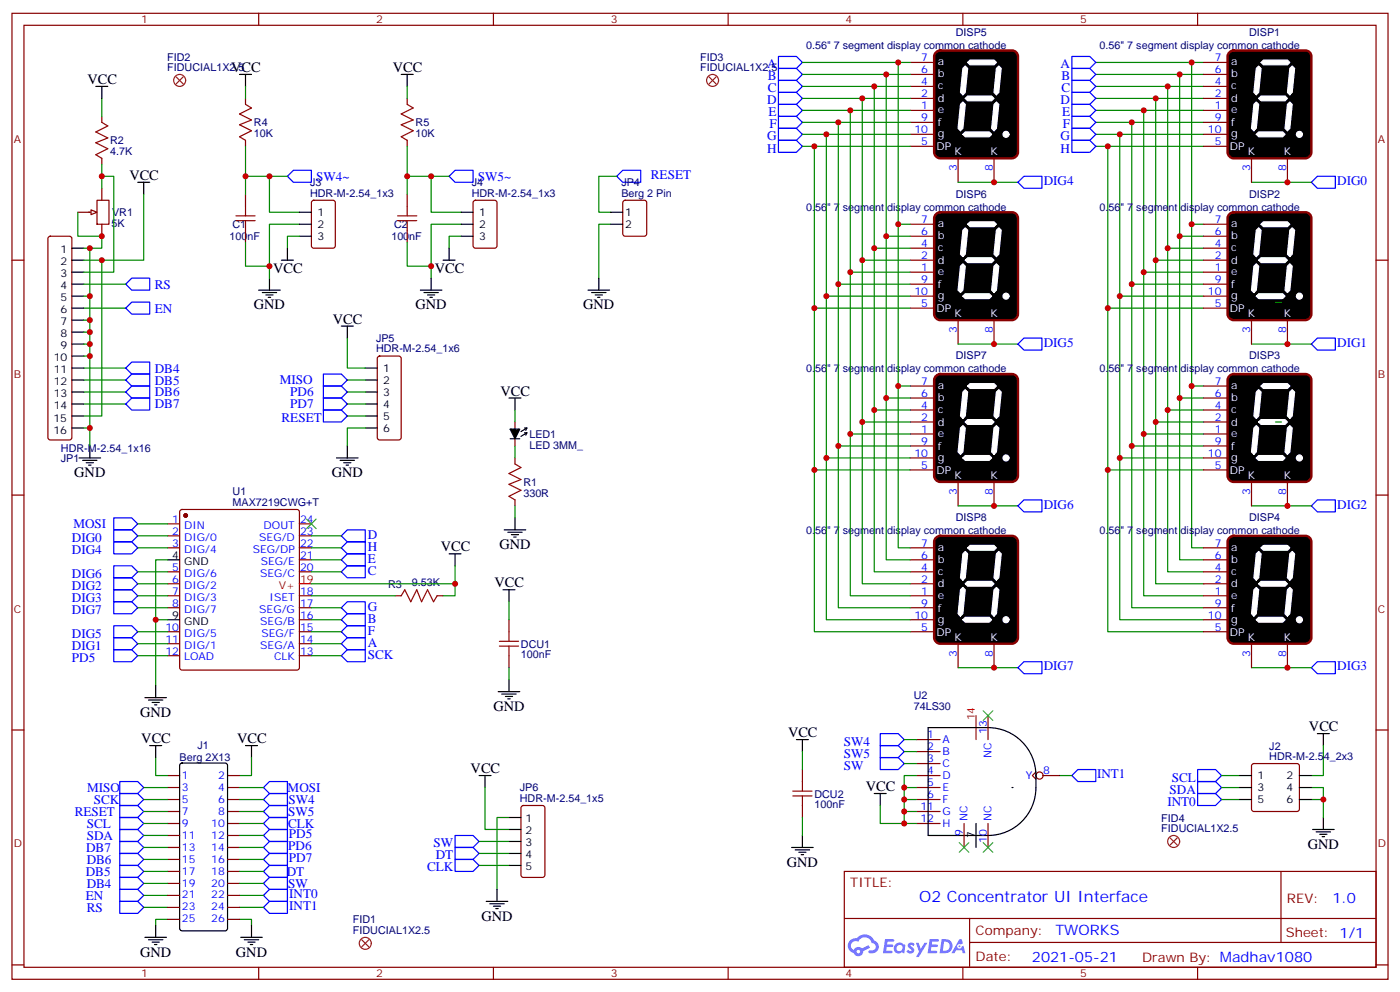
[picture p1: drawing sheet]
<svg xmlns="http://www.w3.org/2000/svg" width="412mm" height="292mm" viewBox="0 0 412 292" stroke-linecap="round" stroke-linejoin="round" font-family="sans-serif">
<g fill="none" stroke="#870000" stroke-width=".35">
<path d="M3.5 3.9h405.4v284.4h-405.4zM7.1 7.4h398.2v277.3h-398.2zM76.2 3.9v3.5M145.3 3.9v3.5M214.5 3.9v3.5M283.6 3.9v3.5M352.8 3.9v3.5M3.5 76.6h3.6M405.3 76.6h3.6M3.5 145.7h3.6M405.3 145.7h3.6M3.5 214.9h3.6"/>
<path d="M405.3 214.9h3.6M248.7 256.5h156.6v28.2h-156.6zM377.3 256.5v20.9M248.7 270.4h156.5M285.6 277.4h119.6M285.6 270.4v14.1M3.5 284h3.6M76.2 284.7v3.6M145.3 284.7v3.6M214.5 284.7v3.6M283.6 284.7v3.6M352.8 284.7v3.6"/>
<path d="M405.3 284h3.6"/>
</g>
<g fill="#5487ff">
<path d="M267.7 277.7a1.22 1.22 0 0 1 1.7 .2l-.4 .6a.47 .47 0 0 0-.3-.4 .47 .47 0 0 0-.5 .2l.1 .2a1.14 1.14 0 0 1 .8 1.8 1.14 1.14 0 0 1-1.9 0l-.2-.2 .5-.6 .7 .5a.29 .29 0 0 0 .3-.3 .29 .29 0 0 0-.2-.3 1.04 1.04 0 0 1-.6-1.7z"/>
<path d="M260.7 276.4h2.4l.3 .2-.2 .5-1.8 .1-.1 .8h1.5l.3 .4-.3 .4h-1.6l-.2 1.1h1.7l.2 .3-.2 .3-2.6 .1z"/>
<path d="M273.8 276.4h2.4l.3 .2-.1 .5-1.8 .1-.2 .8h1.6l.3 .4-.4 .4h-1.6l-.1 1.1h1.7l.2 .3-.2 .3-2.6 .1z"/>
<path d="M282.6 276.4h.7l.3 1.3-.6 .3a.69 .69 0 0 0-1 .3 .69 .69 0 0 0 .4 .9 .69 .69 0 0 0 .9-.6l.5-.2 .6 2.2h-.8l-.2-.9h-1.8l-.5 .9h-.8z"/>
<path d="M269.8 277.5h.8l.6 1.8 1.1-1.8h.9l-2.6 4.2h-.8l.9-1.5z"/>
<path d="M277.4 276.4l-.6 4.2h1.3a2.11 2.11 0 0 0 2.5-2.1 2.11 2.11 0 0 0-2.5-2.1zM278.1 277.2a1.39 1.39 0 0 1 1.7 1.4 1.39 1.39 0 0 1-1.8 1.3h-.3z"/>
<path d="M263.7 278.1a1.54 1.54 0 0 0-.1 2.1 1.54 1.54 0 0 0 2.2 .1l.6 .3 .3-2.3-.2-.3h-.4a1.49 1.49 0 0 0-2.4 .1zM264 279.1a.94 .94 0 0 1 1.8 0 .94 .94 0 0 1-1.8 0z"/>
<path d="M250.4 276.8a2.18 2.18 0 0 0 1.1 3.7 1.44 1.44 0 0 0 1.6 .9 1.44 1.44 0 0 0 1.2-1.4l2-1-.5-.8-1.9 1a1.47 1.47 0 0 0-2.4 .4 1.39 1.39 0 0 1-.7-1.9 1.39 1.39 0 0 1 2-.5 2.12 2.12 0 0 1 2.2-1.3 2.12 2.12 0 0 1 1.9 1.7 1.14 1.14 0 0 1 1.1 1.4 1.14 1.14 0 0 1-1.7 .7 .43 .43 0 0 0-.5 .4 .43 .43 0 0 0 .4 .5 1.98 1.98 0 0 0 2.5-1.2 1.98 1.98 0 0 0-1.2-2.6 3.1 3.1 0 0 0-5.3-.6l-.9 .1zM252.3 280.1a.55 .55 0 0 1 1.1 0 .55 .55 0 0 1-1.1 0z"/>
<circle cx="282.6" cy="278.5" r=".26"/>
</g>
<circle cx="54.7" cy="151.7" r=".53" fill="#870000" stroke="#870000" stroke-width=".35"/>
<g fill="none" stroke="#870000" stroke-width=".35">
<path d="M268.1 18.4h7.1M354.5 18.4h7.1M72.3 29v1.7M119.9 29v1.7M268.1 21.9h7.1M268.1 25.4h7.1M268.1 29h7.1M268.1 32.5h7.1M268.1 36h7.1M268.1 39.5h7.1M354.5 21.9h7.1M354.5 25.4h7.1"/>
<path d="M354.5 29h7.1M354.5 32.5h7.1M354.5 36h7.1M354.5 39.5h7.1M28.6 58.9h3.5v7.1h-3.5zM30 55.4v3.5M72.3 41.3v1.8M72.3 57.2v3.5M119.9 41.3v1.8M119.9 57.2v3.5M268.1 43.1h7.1M282.2 46.6v7.1"/>
<path d="M292.8 46.6v7.1M354.5 43.1h7.1M368.7 46.6v7.1M379.2 46.6v7.1M22.9 62.5h5M30 66v3.5M72.3 67.8v3.5M119.9 67.8v3.5M268.1 66h7.1M268.1 69.5h7.1M268.1 73.1h7.1M268.1 76.6h7.1"/>
<path d="M354.5 66h7.1M354.5 69.5h7.1M354.5 73.1h7.1M354.5 76.6h7.1M268.1 80.1h7.1M268.1 83.6h7.1M268.1 87.2h7.1M268.1 90.7h7.1M282.2 94.2v7.1M292.8 94.2v7.1M354.5 80.1h7.1M354.5 83.6h7.1"/>
<path d="M354.5 87.2h7.1M354.5 90.7h7.1M368.7 94.2v7.1M379.2 94.2v7.1M111.4 105l.4-.2h5.7l.6 .4 .1 23.6-.5 .6-5.9 .1-.6-.5-.1-23.5zM268.1 113.6h7.1M268.1 117.2h7.1M354.5 113.6h7.1M354.5 117.2h7.1M151.7 124.2v2.1M151.7 129.2v2.1M151.7 134.8v1.8"/>
<path d="M268.1 120.7h7.1M268.1 124.2h7.1M268.1 127.7h7.1M268.1 131.3h7.1M268.1 134.8h7.1M268.1 138.3h7.1M354.5 120.7h7.1M354.5 124.2h7.1M354.5 127.7h7.1M354.5 131.3h7.1M354.5 134.8h7.1M354.5 138.3h7.1"/>
<path d="M49.4 154.2h3.5M49.4 157.7h3.5M53.2 150.2l.4-.2h33.9l.5 .2 .2 .5v45.8l-.2 .5-.5 .2h-33.9l-.5-.2-.2-.5v-45.8zM88.2 154.2h3.5M88.2 157.7h3.5M151.7 147.1v1.8M282.2 141.9v7M292.8 141.9v7M368.7 141.9v7M379.2 141.9v7M49.4 161.3h3.5M49.4 168.3h3.5"/>
<path d="M49.4 171.8h3.5M49.4 175.4h3.5M49.4 178.9h3.5M88.2 161.3h3.5M88.2 168.3h3.5M88.2 175.4h3.5M88.2 178.9h3.5M88.2 164.8h3.5M116.4 175.4h1.8M128.8 175.4h1.7M268.1 161.3h7.1M268.1 168.3h7.1"/>
<path d="M268.1 171.8h7.1M268.1 175.4h7.1M268.1 178.9h7.1M268.1 164.8h7.1M354.5 161.3h7.1M354.5 168.3h7.1M354.5 171.8h7.1M354.5 175.4h7.1M354.5 178.9h7.1M354.5 164.8h7.1M49.4 185.9h3.5M49.4 189.5h3.5"/>
<path d="M49.4 193h3.5M88.2 185.9h3.5M88.2 189.5h3.5M88.2 193h3.5M88.2 182.4h3.5M149.9 182.4v3.5M149.9 193v3.5M268.1 185.9h7.1M268.1 182.4h7.1M282.2 189.5v7M292.8 189.5v7M354.5 185.9h7.1"/>
<path d="M354.5 182.4h7.1M368.7 189.5v7M379.2 189.5v7M269.9 217.7h7M291 210.6v7.1M153.7 237.3l.5-.2h5.6l.7 .4v20.1l-.4 .6-5.9 .1-.7-.5v-20zM236.4 226.5v3.5M236.4 237.1v3.5M269.9 228.3h7M269.9 221.2h7M269.9 224.8h7M269.9 231.8h7"/>
<path d="M269.9 235.3h7M269.9 238.9h7M305.2 227.2l-1.1 1.1 1.1 1M307.3 228.3h4.9M269.9 242.4h7M284 242.4v7M291 242.4v7"/>
<circle cx="306.2" cy="228.3" r="1.06"/>
</g>
<g fill="none" stroke="#000" stroke-width=".35">
<path d="M70.6 21.9h3.5M72.3 21.9v3.5M118.2 21.9h3.5M119.9 21.9v3.5M76.2 85.4h6.3M77.3 86.1h4.2M78.3 86.8h2.1M79 87.5h.7M79.4 81.9v3.5M100.5 96h3.6M102.3 96v3.5M123.8 85.4h6.4"/>
<path d="M124.9 86.1h4.2M125.9 86.8h2.2M126.6 87.5h.8M127 81.9v3.5M173.2 85.4h6.4M174.3 86.1h4.2M175.3 86.8h2.1M176 87.5h.7M176.4 81.9v3.5M107.6 108.3h3.5M107.6 111.9h3.5M107.6 115.4h3.5"/>
<path d="M107.6 118.9h3.5M149.9 117.2h3.6M151.7 117.2v3.5M99.1 134.8h6.4M100.2 135.5h4.2M101.2 136.2h2.2M102 136.9h.7M102.3 131.3v3.5M107.6 122.4h3.5M107.6 126h3.5M150.3 126.3h2.8l-1.4 2.9zM150.3 129.2h2.8"/>
<path d="M150.6 126.3l1.1 2.5 1.1-2.5M150.6 126.7h2.2l-1.1 1.7-.7-1.7 .7 1.4-.4-1.8 .7 1.8-.3-1.8 .7 1.4-.4-1M152.4 126.7v.3M154.5 126h.7l-.3 .7M154.5 127.4h.7l-.3 .7M155.2 126l-1.7 1M155.2 127.4l-1.7 1M148.5 156h6.4M149.6 156.7h4.2M150.6 157.4h2.2M151.3 158.1h.7M151.7 152.4v3.6"/>
<path d="M49.4 164.8h3.5M132.3 163h3.5M134.1 163v3.5M148.2 173.6h3.5M149.9 173.6v3.5M49.4 182.4h3.5M42.7 205.4h6.3M43.7 206.1h4.3M44.8 206.8h2.1M45.5 207.5h.7M45.9 201.8v3.6M146.8 203.6h6.3"/>
<path d="M147.8 204.3h4.2M148.9 205h2.1M149.6 205.7h.7M149.9 200.1v3.5M234.6 217.7h3.5M236.4 217.7v3.5M273.4 214.2h17.6a14.1 14.1 0 0 1 14.2 14.1 17 17 0 0 1-2 10.6 14.1 14.1 0 0 1-12.2 7h-17.6zM388.1 215.9h3.5M389.8 215.9v3.6M141.1 228.3h3.5M142.9 228.3v3.5M257.5 233.6h3.6"/>
<path d="M259.3 233.6v3.5M149.9 244.2h3.6M149.9 240.6h3.6M149.9 247.7h3.6M149.9 251.2h3.6M149.9 254.7h3.6M233.2 249.4h6.3M234.2 250.2h4.3M235.3 250.9h2.1M236 251.6h.7M236.4 245.9v3.5M287.5 242.4v7"/>
<path d="M386.6 244.2h6.4M387.7 244.9h4.2M388.8 245.6h2.1M389.5 246.3h.7M389.8 240.6v3.6M143.2 265.3h6.4M144.3 266h4.2M145.3 266.7h2.2M146 267.4h.8M146.4 261.8v3.5"/>
</g>
<path d="M88.2 171.8h3.5M287.5 210.6v7.1" fill="none" stroke="#f00" stroke-width=".35"/>
<g fill="none" stroke="#00f" stroke-width=".35">
<path d="M229.3 16.6h5.3l1.8 1.8-1.8 1.7h-5.3zM315.7 16.6h5.3l1.8 1.8-1.8 1.7h-5.3zM229.3 37.8h5.3l1.8 1.7-1.8 1.8h-5.3zM229.3 34.3h5.3l1.8 1.7-1.8 1.8h-5.3zM229.3 30.7h5.3l1.8 1.8-1.8 1.8h-5.3zM229.3 27.2h5.3l1.8 1.8-1.8 1.7h-5.3zM229.3 23.7h5.3l1.8 1.7-1.8 1.8h-5.3zM229.3 20.1h5.3l1.8 1.8-1.8 1.8h-5.3zM315.7 20.1h5.3l1.8 1.8-1.8 1.8h-5.3zM315.7 23.7h5.3l1.8 1.7-1.8 1.8h-5.3zM315.7 27.2h5.3l1.8 1.8-1.8 1.7h-5.3zM315.7 30.7h5.3l1.8 1.8-1.8 1.8h-5.3z"/>
<path d="M315.7 34.3h5.3l1.8 1.7-1.8 1.8h-5.3zM315.7 37.8h5.3l1.8 1.7-1.8 1.8h-5.3zM86.4 50.1h5.3v3.6h-5.3l-1.7-1.8zM134.1 50.1h5.2v3.6h-5.2l-1.8-1.8zM183.4 50.1h5.3v3.6h-5.3l-1.7-1.8zM229.3 41.3h5.3l1.8 1.8-1.8 1.7h-5.3zM299.9 53.7l1.7-1.8h5.3v3.5h-5.3zM315.7 41.3h5.3l1.8 1.8-1.8 1.7h-5.3zM386.3 53.7l1.8-1.8h5.2v3.5h-5.2zM95.2 110.1h5.3l1.8 1.8-1.8 1.7h-5.3zM95.2 113.6h5.3l1.8 1.8-1.8 1.8h-5.3zM95.2 117.2h5.3l1.8 1.7-1.8 1.8h-5.3z"/>
<path d="M299.9 101.3l1.7-1.8h5.3v3.5h-5.3zM386.3 101.3l1.8-1.8h5.2v3.5h-5.2zM95.2 120.7h5.3l1.8 1.7-1.8 1.8h-5.3zM33.5 152.4h5.3l1.8 1.8-1.8 1.8h-5.3zM33.5 156h5.3l1.8 1.7-1.8 1.8h-5.3zM33.5 159.5h5.3l1.8 1.8-1.8 1.7h-5.3zM100.5 157.7l1.8-1.7h5.3v3.5h-5.3zM299.9 148.9l1.7-1.8h5.3v3.6h-5.3zM386.3 148.9l1.8-1.8h5.2v3.6h-5.2zM33.5 166.5h5.3l1.8 1.8-1.8 1.8h-5.3zM33.5 170.1h5.3l1.8 1.7-1.8 1.8h-5.3zM33.5 173.6h5.3l1.8 1.8-1.8 1.7h-5.3z"/>
<path d="M33.5 177.1h5.3l1.8 1.8-1.8 1.8h-5.3zM100.5 168.3l1.8-1.8h5.3v3.6h-5.3zM100.5 164.8l1.8-1.8h5.3v3.5h-5.3zM100.5 161.3l1.8-1.8h5.3v3.5h-5.3zM102.3 177.1h5.3v3.6h-5.3l-1.8-1.8zM33.5 191.2h5.3l1.8 1.8-1.8 1.8h-5.3zM33.5 184.2h5.3l1.8 1.7-1.8 1.8h-5.3zM33.5 187.7h5.3l1.8 1.8-1.8 1.7h-5.3zM100.5 189.5l1.8-1.8h5.3v3.5h-5.3zM100.5 185.9l1.8-1.7h5.3v3.5h-5.3zM100.5 182.4l1.8-1.7h5.3v3.5h-5.3zM100.5 193l1.8-1.8h5.3v3.6h-5.3z"/>
<path d="M299.9 196.5l1.7-1.7h5.3v3.5h-5.3zM386.3 196.5l1.8-1.7h5.2v3.5h-5.2zM259.3 215.9h5.3l1.7 1.8-1.7 1.8h-5.3zM259.3 219.5h5.3l1.7 1.7-1.7 1.8h-5.3zM259.3 223h5.3l1.7 1.8-1.7 1.7h-5.3zM315.7 228.3l1.8-1.8h5.3v3.5h-5.3zM352.8 226.5h5.3l1.7 1.8-1.7 1.7h-5.3zM352.8 230h5.3l1.7 1.8-1.7 1.8h-5.3zM352.8 233.6h5.3l1.7 1.7-1.7 1.8h-5.3zM134.1 245.9h5.2l1.8 1.8-1.8 1.7h-5.2zM134.1 249.4h5.2l1.8 1.8-1.8 1.8h-5.2zM134.1 253h5.2l1.8 1.7-1.8 1.8h-5.2z"/>
</g>
<g fill="none" stroke="#008700" stroke-width=".35">
<path d="M236.4 18.4h28.2M268.1 18.4h-3.5v142.9h3.5M322.8 18.4h28.2M354.5 18.4h-3.5v142.9h3.5M72.3 25.4v3.6M119.9 25.4v3.6M236.4 21.9h24.7M236.4 25.4h21.1M236.4 29h17.6M236.4 32.5h14.1M236.4 36h10.5M236.4 39.5h7"/>
<path d="M268.1 21.9h-7v142.9h7M268.1 25.4h-10.6v142.9h10.6M268.1 29h-14.1v142.8h14.1M268.1 32.5h-17.6v142.9h17.6M268.1 36h-21.2v142.9h21.2M268.1 39.5h-24.7v142.9h24.7M322.8 21.9h24.7M322.8 25.4h21.2M322.8 29h17.6M322.8 32.5h14.1M322.8 36h10.6M322.8 39.5h7"/>
<path d="M354.5 39.5h-24.7v142.9h24.7M354.5 36h-21.1v142.9h21.1M354.5 32.5h-17.6v142.9h17.6M354.5 29h-14.1v142.8h14.1M354.5 25.4h-10.5v142.9h10.5M354.5 21.9h-7v142.9h7M72.3 43.1v14.1M72.3 51.9h12.4M79.4 51.9v10.6h8.8M119.9 43.1v14.1M119.9 51.9h7.1M132.3 51.9h-5.3v10.6h8.8"/>
<path d="M181.7 51.9h-5.3v10.6h3.5M236.4 43.1h3.5M268.1 43.1h-28.2v142.8h28.2M282.2 53.7h17.7M322.8 43.1h3.5M354.5 43.1h-28.2v142.8h28.2M368.7 53.7h17.6M79.4 78.4v3.5M88.2 66h-8.8v12.4h-7.1v-7.1M119.9 71.3v7.1h7.1M135.8 66h-8.8v15.9M179.9 66h-3.5v15.9"/>
<path d="M254 76.6h14.1M257.5 73.1h10.6M261.1 69.5h7M264.6 66h3.5M340.4 76.6h14.1M344 73.1h10.5M347.5 69.5h7M351 66h3.5M102.3 99.5v8.8h5.3M239.9 90.7h28.2M243.4 87.2h24.7M246.9 83.6h21.2"/>
<path d="M250.5 80.1h17.6M289.3 88.9h1.7M326.3 90.7h28.2M329.8 87.2h24.7M333.4 83.6h21.1M336.9 80.1h17.6M375.7 88.9h1.8M102.3 111.9h5.3M102.3 115.4h5.3M102.3 118.9h5.3M261.1 117.2h7M264.6 113.6h3.5"/>
<path d="M282.2 101.3h17.7M347.5 117.2h7M351 113.6h3.5M368.7 101.3h17.6M102.3 122.4h5.3M107.6 126h-5.3v5.3M151.7 120.7v3.5M151.7 131.3v3.5M239.9 138.3h28.2M243.4 134.8h24.7M246.9 131.3h21.2M250.5 127.7h17.6"/>
<path d="M254 124.2h14.1M257.5 120.7h10.6M289.3 124.2h1.7M326.3 138.3h28.2M329.8 134.8h24.7M333.4 131.3h21.1M336.9 127.7h17.6M340.4 124.2h14.1M344 120.7h10.5M375.7 124.2h1.8M40.6 157.7h8.8M40.6 154.2h8.8"/>
<path d="M91.7 157.7h8.8M151.7 148.9v3.5M282.2 148.9h17.7M368.7 148.9h17.6M40.6 161.3h8.8M40.6 168.3h8.8M40.6 178.9h8.8M40.6 171.8h8.8M40.6 175.4h8.8M49.4 164.8h-3.5v37M91.7 171.8h42.4v3.6h-3.6M91.7 161.3h8.8"/>
<path d="M91.7 164.8h8.8M91.7 168.3h8.8M91.7 178.9h8.8M91.7 175.4h24.7M134.1 166.5v5.3M149.9 177.1v5.3M40.6 185.9h8.8M40.6 189.5h8.8M40.6 193h8.8M45.9 182.4h3.5M91.7 182.4h8.8M91.7 185.9h8.8"/>
<path d="M91.7 189.5h8.8M91.7 193h8.8M149.9 196.5v3.6M282.2 196.5h17.7M368.7 196.5h17.6M266.3 217.7h3.6M389.8 219.5v8.8h-3.5M142.9 231.8v12.4h7M236.4 221.2v5.3M259.3 237.1v5.3h7M266.3 235.3h3.6M266.3 231.8h3.6"/>
<path d="M266.3 221.2h3.6M266.3 224.8h3.6M266.3 238.9h3.6M269.9 228.3h-3.6v14.1h3.6M312.2 228.3h3.5M359.8 235.3h5.3M359.8 228.3h5.3M359.8 231.8h5.3M386.3 231.8h3.5v8.8M386.3 235.3h3.5M141.1 247.7h8.8M141.1 251.2h8.8"/>
<path d="M141.1 254.7h8.8M149.9 240.6h-3.5v21.2M236.4 240.6v5.3"/>
</g>
<g fill="none" stroke="#a10000" stroke-width=".35">
<path d="M72.3 30.7l1.8 1.1-3.5 1.7 3.5 1.8-3.5 1.4 3.5 1.8-3.5 1.8 1.7 1M119.9 30.7l1.8 1.1-3.5 1.7 3.5 1.8-3.5 1.4 3.5 1.8-3.5 1.8 1.7 1M69.5 64.9h5.6M69.5 63.5h5.6M72.3 60.7v2.8M72.3 64.9v2.9M117.1 64.9h5.7M117.1 63.5h5.7M119.9 60.7v2.8M119.9 64.9v2.9M151.7 136.6l1.8 1-3.6 1.8 3.6 1.7-3.6 1.5 3.6 1.7-3.6 1.8 1.8 1M118.2 175.4l1-1.8 1.8 3.5 1.8-3.5 1.4 3.5 1.7-3.5 1.8 3.5 1.1-1.7"/>
<path d="M147.1 190.2h5.7M147.1 188.8h5.7M149.9 185.9v2.9M149.9 190.2v2.8M233.5 234.3h5.7M233.5 232.9h5.7M236.4 230v2.9M236.4 234.3v2.8"/>
</g>
<path d="M275.8 15.4l1.1-.5h21.2a1.76 1.76 0 0 1 1.8 1.7v28.2a1.89 1.89 0 0 1-1.8 1.8h-21.2a1.89 1.89 0 0 1-1.7-1.8v-28.2zM362.2 15.4l1.2-.5h21.1a1.76 1.76 0 0 1 1.8 1.7v28.2a1.89 1.89 0 0 1-1.8 1.8h-21.1a1.89 1.89 0 0 1-1.8-1.8v-28.2zM275.8 63l1.1-.5h21.2a1.76 1.76 0 0 1 1.8 1.7v28.3a1.89 1.89 0 0 1-1.8 1.7h-21.2a1.89 1.89 0 0 1-1.7-1.7v-28.3zM362.2 63l1.2-.5h21.1a1.76 1.76 0 0 1 1.8 1.7v28.3a1.89 1.89 0 0 1-1.8 1.7h-21.1a1.89 1.89 0 0 1-1.8-1.7v-28.3zM275.8 110.6l1.1-.5h21.2a1.76 1.76 0 0 1 1.8 1.8v28.2a1.89 1.89 0 0 1-1.8 1.8h-21.2a1.89 1.89 0 0 1-1.7-1.8v-28.2zM362.2 110.6l1.2-.5h21.1a1.76 1.76 0 0 1 1.8 1.8v28.2a1.89 1.89 0 0 1-1.8 1.8h-21.1a1.89 1.89 0 0 1-1.8-1.8v-28.2zM275.8 158.2l1.1-.5h21.2a1.76 1.76 0 0 1 1.8 1.8v28.2a1.89 1.89 0 0 1-1.8 1.8h-21.2a1.89 1.89 0 0 1-1.7-1.8v-28.2zM362.2 158.2l1.2-.5h21.1a1.76 1.76 0 0 1 1.8 1.8v28.2a1.89 1.89 0 0 1-1.8 1.8h-21.1a1.89 1.89 0 0 1-1.8-1.8v-28.2z" fill="#000" stroke="#870000" stroke-width=".71"/>
<g fill="#fff" stroke="#fff" stroke-width=".35">
<path d="M285 18.4l.8-.7h7l.7 .7-.7 .7h-7z"/>
<path d="M283.6 20.1l.7-.7 .7 .7-.7 7.1-.7 .7-.7-.7z"/>
<path d="M284.3 29l.7-.7h7.1l.7 .7-.7 .7h-7.1z"/>
<path d="M284.3 38.8h7.1l.7 .7-.7 .8h-7.1l-.7-.8z"/>
<path d="M293.5 20.1l.7-.7 .7 .7-.7 7.1-.7 .7-.7-.7z"/>
<path d="M293.5 30l.7 .7-.7 7.1-.7 .7-.7-.7 .7-7.1z"/>
<path d="M282.9 30.7l.7-.7 .7 .7-.7 7.1-.7 .7-.7-.7z"/>
<path d="M285 66l.8-.7h7l.7 .7-.7 .7h-7z"/>
<path d="M283.6 67.8l.7-.7 .7 .7-.7 7-.7 .7-.7-.7z"/>
<path d="M284.3 76.6l.7-.7h7.1l.7 .7-.7 .7h-7.1z"/>
<path d="M284.3 86.5h7.1l.7 .7-.7 .7h-7.1l-.7-.7z"/>
<path d="M293.5 67.8l.7-.7 .7 .7-.7 7-.7 .7-.7-.7z"/>
<path d="M293.5 77.6l.7 .8-.7 7-.7 .7-.7-.7 .7-7z"/>
<path d="M282.9 78.4l.7-.8 .7 .8-.7 7-.7 .7-.7-.7z"/>
<path d="M285 113.6l.8-.7h7l.7 .7-.7 .7h-7z"/>
<path d="M284.3 114.7l.7 .7-.7 7-.7 .8-.7-.8 .7-7z"/>
<path d="M284.3 124.2l.7-.7h7.1l.7 .7-.7 .7h-7.1z"/>
<path d="M283.6 134.8l.7-.7h7.1l.7 .7-.7 .7h-7.1z"/>
<path d="M293.5 115.4l.7-.7 .7 .7-.7 7-.7 .8-.7-.8z"/>
<path d="M292.8 126l.7-.7 .7 .7-.7 7-.7 .7-.7-.7z"/>
<path d="M282.9 126l.7-.7 .7 .7-.7 7-.7 .7-.7-.7z"/>
<path d="M285 161.3l.8-.8h7l.7 .8-.7 .7h-7z"/>
<path d="M284.3 162.3l.7 .7-.7 7.1-.7 .7-.7-.7 .7-7.1z"/>
<path d="M284.3 171.8l.7-.7h7.1l.7 .7-.7 .7h-7.1z"/>
<path d="M284.3 181.7h7.1l.7 .7-.7 .7h-7.1l-.7-.7z"/>
<path d="M293.5 163l.7-.7 .7 .7-.7 7.1-.7 .7-.7-.7z"/>
<path d="M292.8 173.6l.7-.7 .7 .7-.7 7.1-.7 .7-.7-.7z"/>
<path d="M282.9 173.6l.7-.7 .7 .7-.7 7.1-.7 .7-.7-.7z"/>
<path d="M371.5 161.3l.7-.8h7l.7 .8-.7 .7h-7z"/>
<path d="M370.1 163l.7-.7 .7 .7-.7 7.1-.7 .7-.7-.7z"/>
<path d="M370.8 171.8l.7-.7h7l.7 .7-.7 .7h-7z"/>
<path d="M370.1 182.4l.7-.7h7l.7 .7-.7 .7h-7z"/>
<path d="M379.9 163l.7-.7 .8 .7-.8 7.1-.7 .7-.7-.7z"/>
<path d="M379.2 173.6l.7-.7 .7 .7-.7 7.1-.7 .7-.7-.7z"/>
<path d="M369.4 173.6l.7-.7 .7 .7-.7 7.1-.7 .7-.7-.7z"/>
<path d="M371.5 113.6l.7-.7h7l.7 .7-.7 .7h-7z"/>
<path d="M370.8 114.7l.7 .7-.7 7-.7 .8-.7-.8 .7-7z"/>
<path d="M370.8 124.2l.7-.7h7l.7 .7-.7 .7h-7z"/>
<path d="M370.1 134.8l.7-.7h7l.7 .7-.7 .7h-7z"/>
<path d="M379.9 115.4l.7-.7 .8 .7-.8 7-.7 .8-.7-.8z"/>
<path d="M379.2 126l.7-.7 .7 .7-.7 7-.7 .7-.7-.7z"/>
<path d="M369.4 126l.7-.7 .7 .7-.7 7-.7 .7-.7-.7z"/>
<path d="M371.5 66l.7-.7h7l.7 .7-.7 .7h-7z"/>
<path d="M370.1 67.8l.7-.7 .7 .7-.7 7-.7 .7-.7-.7z"/>
<path d="M370.8 76.6l.7-.7h7l.7 .7-.7 .7h-7z"/>
<path d="M370.8 86.5h7l.7 .7-.7 .7h-7l-.7-.7z"/>
<path d="M379.9 67.8l.7-.7 .8 .7-.8 7-.7 .7-.7-.7z"/>
<path d="M379.9 77.6l.7 .8-.7 7-.7 .7-.7-.7 .7-7z"/>
<path d="M369.4 78.4l.7-.8 .7 .8-.7 7-.7 .7-.7-.7z"/>
<path d="M371.5 18.4l.7-.7h7l.7 .7-.7 .7h-7z"/>
<path d="M370.1 20.1l.7-.7 .7 .7-.7 7.1-.7 .7-.7-.7z"/>
<path d="M370.8 29l.7-.7h7l.7 .7-.7 .7h-7z"/>
<path d="M370.8 38.8h7l.7 .7-.7 .8h-7l-.7-.8z"/>
<path d="M379.9 20.1l.7-.7 .8 .7-.8 7.1-.7 .7-.7-.7z"/>
<path d="M379.9 30l.7 .7-.7 7.1-.7 .7-.7-.7 .7-7.1z"/>
<path d="M369.4 30.7l.7-.7 .7 .7-.7 7.1-.7 .7-.7-.7z"/>
<circle cx="296.3" cy="39.5" r=".88"/>
<circle cx="296.3" cy="87.2" r=".88"/>
<circle cx="296.3" cy="134.8" r=".88"/>
<circle cx="296.3" cy="182.4" r=".88"/>
<circle cx="382.8" cy="182.4" r=".88"/>
<circle cx="382.8" cy="134.8" r=".88"/>
<circle cx="382.8" cy="87.2" r=".88"/>
<circle cx="382.8" cy="39.5" r=".88"/>
</g>
<circle cx="298.1" cy="231.8" r=".18" fill="#000"/>
<path d="M90.3 152.8l2.8 2.8M93.1 152.8l-2.8 2.8M289.6 209.2l2.9 2.9M292.5 209.2l-2.9 2.9M282.6 248l2.8 2.9M285.4 248l-2.8 2.9M289.6 248l2.9 2.9M292.5 248l-2.9 2.9" fill="none" stroke="#3c3" stroke-width=".35"/>
<path d="M26.8 61.8l1.8 .7-1.8 .7z" fill="#f0f0f0" stroke="#870000" stroke-width=".35"/>
<path d="M30 36l1.7 1.1-3.5 1.7 3.5 1.8-3.5 1.4 3.5 1.8-3.5 1.7 1.8 1.1" fill="none" stroke="#a10000" stroke-width=".35"/>
<g fill="none" stroke="#870000" stroke-width=".35">
<path d="M30 34.3v1.7M30 46.6v1.8M92 59.2l.4-.3h5.7l.6 .5 .1 13-.5 .6-5.9 .1-.6-.5-.1-12.9zM139.6 59.2l.5-.3h5.6l.6 .5 .1 13-.5 .6-5.8 .1-.7-.5-.1-12.9zM183.7 59.2l.4-.3h5.7l.6 .5 .1 9.4-.5 .7h-5.9l-.6-.4-.1-9.4zM14.3 69.7l.5-.2h5.7l.5 .2 .2 .5v58.6l-.3 .5-.4 .2h-5.7l-.5-.2-.2-.5v-58.6zM49.4 228.3h3.5M49.4 231.8h3.5M49.4 235.3h3.5M49.4 238.9h3.5M67 228.3h3.6M67 231.8h3.6"/>
<path d="M67 235.3h3.6M67 238.9h3.6M368.9 225l.5-.2h12.7l.5 .2 .2 .5v12.7l-.3 .5-.4 .2h-12.7l-.5-.3-.2-.4v-12.7zM49.4 242.4h3.5M49.4 245.9h3.5M49.4 249.4h3.5M49.4 253h3.5M49.4 256.5h3.5M67 242.4h3.6M67 245.9h3.6M67 249.4h3.6M67 253h3.6"/>
<path d="M67 256.5h3.6M49.4 260h3.5M49.4 263.6h3.5M49.4 267.1h3.5M49.4 270.6h3.5M67 260h3.6M67 263.6h3.6M67 267.1h3.6M67 270.6h3.6"/>
</g>
<g fill="none" stroke="#000" stroke-width=".35">
<path d="M28.2 25.4h3.5M30 25.4v3.6M40.6 53.7h3.5M42.3 53.7v3.5M21.2 73.1h3.5M21.2 76.6h3.5M82.9 76.6h3.5M84.7 73.1v3.5M88.2 62.5h3.5M88.2 66h3.5M88.2 69.5h3.5M130.5 76.6h3.6"/>
<path d="M132.3 73.1v3.5M135.8 62.5h3.5M135.8 66h3.5M135.8 69.5h3.5M179.9 62.5h3.5M179.9 66h3.5M21.2 80.1h3.5M21.2 83.6h3.5M21.2 87.2h3.5M21.2 90.7h3.5M21.2 94.2h3.5M21.2 97.8h3.5"/>
<path d="M21.2 101.3h3.5M21.2 104.8h3.5M21.2 108.3h3.5M21.2 111.9h3.5M21.2 115.4h3.5M21.2 118.9h3.5M21.2 122.4h3.5M21.2 126h3.5M23.3 134.8h6.3M24.3 135.5h4.3M25.4 136.2h2.1M26.1 136.9h.7"/>
<path d="M26.5 131.3v3.5M44.1 219.5h3.5M45.9 219.5v3.5M72.3 219.5h3.5M74.1 219.5v3.5M53.2 224.8l.4-.2h12.7l.7 .4v48.3l-.4 .6-13 .1-.6-.5-.1-48.2zM365.1 228.3h3.6M365.1 231.8h3.6M365.1 235.3h3.6M382.8 228.3h3.5M382.8 231.8h3.5M382.8 235.3h3.5"/>
<path d="M42.7 275.9h6.3M43.7 276.6h4.3M44.8 277.3h2.1M45.5 278h.7M45.9 272.4v3.5M70.9 275.9h6.4M72 276.6h4.2M73 277.3h2.1M73.7 278h.7M74.1 272.4v3.5"/>
</g>
<g fill="none" stroke="#008700" stroke-width=".35">
<path d="M30 29v5.3M30 51.9h3.5v28.2h-8.8M30 48.4v7M42.3 57.2v19.4h-17.6M22.9 62.5v7h7.1v3.6h-5.3M26.5 73.1v14.1h-1.8M30 76.6v45.8h-5.3M88.2 69.5h-3.5v3.6M135.8 69.5h-3.5v3.6M24.7 90.7h12.3M24.7 94.2h1.8M24.7 97.8h1.8"/>
<path d="M24.7 83.6h12.3M26.5 87.2v38.8h-1.8M24.7 108.3h12.3M24.7 118.9h12.3M24.7 115.4h12.3M24.7 111.9h12.3M24.7 101.3h1.8M24.7 104.8h1.8M26.5 126v5.3M42.3 238.9h7.1M42.3 235.3h7.1M42.3 231.8h7.1"/>
<path d="M45.9 223v5.3h3.5M70.6 238.9h7M70.6 235.3h7M70.6 231.8h7M74.1 223v5.3h-3.5M42.3 256.5h7.1M42.3 253h7.1M42.3 249.4h7.1M42.3 245.9h7.1M42.3 242.4h7.1M70.6 256.5h7M70.6 253h7"/>
<path d="M70.6 249.4h7M70.6 245.9h7M70.6 242.4h7M42.3 267.1h7.1M42.3 263.6h7.1M42.3 260h7.1M49.4 270.6h-3.5v1.8M70.6 270.6h3.5v1.8M70.6 267.1h7M70.6 263.6h7M70.6 260h7"/>
</g>
<g fill="none" stroke="#00f" stroke-width=".35">
<path d="M37 83.6l1.8-1.7h5.3v3.5h-5.3zM37 90.7l1.8-1.8h5.3v3.6h-5.3zM37 108.3l1.8-1.7h5.3v3.5h-5.3zM37 111.9l1.8-1.8h5.3v3.5h-5.3zM37 115.4l1.8-1.8h5.3v3.6h-5.3zM37 118.9l1.8-1.7h5.3v3.5h-5.3zM35.3 237.1h5.3l1.7 1.8-1.7 1.7h-5.3zM35.3 230h5.3l1.7 1.8-1.7 1.8h-5.3zM35.3 233.6h5.3l1.7 1.7-1.7 1.8h-5.3zM77.6 231.8l1.8-1.8h5.3v3.6h-5.3zM77.6 235.3l1.8-1.7h5.3v3.5h-5.3zM77.6 238.9l1.8-1.8h5.3v3.5h-5.3z"/>
<path d="M35.3 244.2h5.3l1.7 1.7-1.7 1.8h-5.3zM35.3 247.7h5.3l1.7 1.7-1.7 1.8h-5.3zM35.3 254.7h5.3l1.7 1.8-1.7 1.8h-5.3zM35.3 240.6h5.3l1.7 1.8-1.7 1.8h-5.3zM35.3 251.2h5.3l1.7 1.8-1.7 1.7h-5.3zM35.3 258.3h5.3l1.7 1.7-1.7 1.8h-5.3zM77.6 245.9l1.8-1.7h5.3v3.5h-5.3zM77.6 253l1.8-1.8h5.3v3.5h-5.3zM77.6 256.5l1.8-1.8h5.3v3.6h-5.3zM77.6 249.4l1.8-1.7h5.3v3.5h-5.3zM77.6 242.4l1.8-1.8h5.3v3.6h-5.3zM35.3 261.8h5.3l1.7 1.8-1.7 1.7h-5.3z"/>
<path d="M35.3 265.3h5.3l1.7 1.8-1.7 1.8h-5.3zM77.6 267.1l1.8-1.8h5.3v3.6h-5.3zM77.6 263.6l1.8-1.8h5.3v3.5h-5.3zM77.6 260l1.8-1.7h5.3v3.5h-5.3z"/>
</g>
<g fill="none" stroke="#8c2424" stroke-width=".35">
<path d="M51.9 22.6l2.1 2.1M54 22.6l-2.1 2.1M208.8 22.6l2.2 2.1M211 22.6l-2.2 2.1M344.7 246.6l2.1 2.1M346.8 246.6l-2.1 2.1M106.5 276.6l2.2 2.1M108.7 276.6l-2.2 2.1"/>
<circle cx="52.9" cy="23.7" r="1.76"/>
<circle cx="209.9" cy="23.7" r="1.76"/>
<circle cx="345.7" cy="247.7" r="1.76"/>
<circle cx="107.6" cy="277.7" r="1.76"/>
</g>
<g fill="#c00">
<circle cx="45.9" cy="182.4" r=".88"/>
<circle cx="389.8" cy="235.3" r=".88"/>
<circle cx="134.1" cy="171.8" r=".88"/>
<circle cx="264.6" cy="66" r=".88"/>
<circle cx="261.1" cy="69.5" r=".88"/>
<circle cx="257.5" cy="73.1" r=".88"/>
<circle cx="254" cy="76.6" r=".88"/>
<circle cx="250.5" cy="80.1" r=".88"/>
<circle cx="246.9" cy="83.6" r=".88"/>
<circle cx="243.4" cy="87.2" r=".88"/>
<circle cx="239.9" cy="90.7" r=".88"/>
<circle cx="264.6" cy="113.6" r=".88"/>
<circle cx="261.1" cy="117.2" r=".88"/>
<circle cx="257.5" cy="120.7" r=".88"/>
<circle cx="254" cy="124.2" r=".88"/>
<circle cx="250.5" cy="127.7" r=".88"/>
<circle cx="246.9" cy="131.3" r=".88"/>
<circle cx="243.4" cy="134.8" r=".88"/>
<circle cx="239.9" cy="138.3" r=".88"/>
<circle cx="292.8" cy="53.7" r=".88"/>
<circle cx="292.8" cy="101.3" r=".88"/>
<circle cx="292.8" cy="148.9" r=".88"/>
<circle cx="292.8" cy="196.5" r=".88"/>
<circle cx="264.6" cy="18.4" r=".88"/>
<circle cx="261.1" cy="21.9" r=".88"/>
<circle cx="257.5" cy="25.4" r=".88"/>
<circle cx="254" cy="29" r=".88"/>
<circle cx="250.5" cy="32.5" r=".88"/>
<circle cx="246.9" cy="36" r=".88"/>
<circle cx="243.4" cy="39.5" r=".88"/>
<circle cx="239.9" cy="43.1" r=".88"/>
<circle cx="326.3" cy="43.1" r=".88"/>
<circle cx="329.8" cy="39.5" r=".88"/>
<circle cx="333.4" cy="36" r=".88"/>
<circle cx="336.9" cy="32.5" r=".88"/>
<circle cx="340.4" cy="29" r=".88"/>
<circle cx="344" cy="25.4" r=".88"/>
<circle cx="347.5" cy="21.9" r=".88"/>
<circle cx="351" cy="18.4" r=".88"/>
<circle cx="379.2" cy="196.5" r=".88"/>
<circle cx="379.2" cy="148.9" r=".88"/>
<circle cx="379.2" cy="101.3" r=".88"/>
<circle cx="379.2" cy="53.7" r=".88"/>
<circle cx="326.3" cy="138.3" r=".88"/>
<circle cx="329.8" cy="134.8" r=".88"/>
<circle cx="333.4" cy="131.3" r=".88"/>
<circle cx="336.9" cy="127.7" r=".88"/>
<circle cx="340.4" cy="124.2" r=".88"/>
<circle cx="344" cy="120.7" r=".88"/>
<circle cx="347.5" cy="117.2" r=".88"/>
<circle cx="351" cy="113.6" r=".88"/>
<circle cx="326.3" cy="90.7" r=".88"/>
<circle cx="329.8" cy="87.2" r=".88"/>
<circle cx="333.4" cy="83.6" r=".88"/>
<circle cx="336.9" cy="80.1" r=".88"/>
<circle cx="340.4" cy="76.6" r=".88"/>
<circle cx="344" cy="73.1" r=".88"/>
<circle cx="347.5" cy="69.5" r=".88"/>
<circle cx="351" cy="66" r=".88"/>
<circle cx="266.3" cy="238.9" r=".88"/>
<circle cx="266.3" cy="235.3" r=".88"/>
<circle cx="266.3" cy="231.8" r=".88"/>
<circle cx="266.3" cy="242.4" r=".88"/>
<circle cx="72.3" cy="51.9" r=".88"/>
<circle cx="127" cy="78.4" r=".88"/>
<circle cx="119.9" cy="51.9" r=".88"/>
<circle cx="127" cy="51.9" r=".88"/>
<circle cx="79.4" cy="78.4" r=".88"/>
<circle cx="79.4" cy="51.9" r=".88"/>
<circle cx="30" cy="69.5" r=".88"/>
<circle cx="30" cy="51.9" r=".88"/>
<circle cx="26.5" cy="73.1" r=".88"/>
<circle cx="26.5" cy="87.2" r=".88"/>
<circle cx="26.5" cy="94.2" r=".88"/>
<circle cx="26.5" cy="97.8" r=".88"/>
<circle cx="26.5" cy="101.3" r=".88"/>
<circle cx="26.5" cy="104.8" r=".88"/>
<circle cx="30" cy="76.6" r=".88"/>
<circle cx="26.5" cy="126" r=".88"/>
</g>
<text font-size="4.6" fill="#00f" x="270.8" y="265.5">O2 Concentrator UI Interface</text>
<g font-size="4.2">
<text x="68.1" y="21.2">VCC</text>
<text x="115.7" y="21.2">VCC</text>
<text x="25.8" y="24.7">VCC</text>
<text x="38.1" y="53">VCC</text>
<text x="80.5" y="80.4">VCC</text>
<text x="128.1" y="80.4">VCC</text>
<text x="74.8" y="91.1">GND</text>
<text x="98.1" y="95.3">VCC</text>
<text x="122.4" y="91.1">GND</text>
<text x="171.8" y="91.1">GND</text>
<text x="147.5" y="116.5">VCC</text>
<text x="21.9" y="140.4">GND</text>
<text x="97.7" y="140.4">GND</text>
<text x="147.1" y="161.6">GND</text>
<text x="129.8" y="162.3">VCC</text>
<text x="145.7" y="172.9">VCC</text>
<text x="145.3" y="209.2">GND</text>
<text x="41.3" y="211">GND</text>
<text x="385.6" y="215.2">VCC</text>
<text x="41.6" y="218.8">VCC</text>
<text x="69.8" y="218.8">VCC</text>
<text x="232.1" y="217">VCC</text>
<text x="138.6" y="227.6">VCC</text>
<text x="255.1" y="232.9">VCC</text>
<text x="385.2" y="249.8">GND</text>
<text x="231.8" y="255.1">GND</text>
<text x="141.8" y="271">GND</text>
<text x="41.3" y="281.6">GND</text>
<text x="69.5" y="281.6">GND</text>
</g>
<g font-size="4.2" fill="#00f">
<text x="392.5" y="265.8">1.0</text>
<text x="310.9" y="275.3">TWORKS</text>
<text x="304" y="283.1">2021-05-21</text>
</g>
<g font-size="3.9" fill="#00f">
<text x="226" y="20.1">A</text>
<text x="226.2" y="23.7">B</text>
<text x="312.4" y="20.1">A</text>
<text x="312.6" y="23.7">B</text>
<text x="226.2" y="27.2">C</text>
<text x="312.6" y="27.2">C</text>
<text x="226" y="30.7">D</text>
<text x="226.4" y="34.3">E</text>
<text x="312.4" y="30.7">D</text>
<text x="312.8" y="34.3">E</text>
<text x="226" y="41.3">G</text>
<text x="226.6" y="37.8">F</text>
<text x="312.4" y="41.3">G</text>
<text x="313.1" y="37.8">F</text>
<text x="225.9" y="44.9">H</text>
<text x="312.4" y="44.9">H</text>
<text x="93.1" y="53.2">SW4~</text>
<text x="140.8" y="53.2">SW5~</text>
<text x="191.7" y="52.6">RESET</text>
<text x="307.5" y="54.4">DIG4</text>
<text x="393.9" y="54.4">DIG0</text>
<text x="45.6" y="84.9">RS</text>
<text x="45.6" y="92">EN</text>
<text x="307.5" y="102.1">DIG5</text>
<text x="393.9" y="102.1">DIG1</text>
<text x="45.6" y="109.7">DB4</text>
<text x="45.6" y="113.2">DB5</text>
<text x="82.4" y="113.2">MISO</text>
<text x="45.6" y="116.7">DB6</text>
<text x="85.5" y="116.7">PD6</text>
<text x="45.6" y="120.2">DB7</text>
<text x="82.9" y="124.2">RESET</text>
<text x="85.5" y="120.2">PD7</text>
<text x="307.5" y="149.7">DIG6</text>
<text x="393.9" y="149.7">DIG2</text>
<text x="21.6" y="155.5">MOSI</text>
<text x="21.2" y="159.5">DIG0</text>
<text x="108.3" y="158.6">D</text>
<text x="21.2" y="163">DIG4</text>
<text x="108.3" y="165.6">E</text>
<text x="108.3" y="162.1">H</text>
<text x="21.2" y="170.1">DIG6</text>
<text x="21.2" y="173.6">DIG2</text>
<text x="108.3" y="169.2">C</text>
<text x="21.2" y="177.1">DIG3</text>
<text x="108.3" y="179.8">G</text>
<text x="21.2" y="180.7">DIG7</text>
<text x="108.3" y="183.3">B</text>
<text x="21.2" y="187.7">DIG5</text>
<text x="21.2" y="191.3">DIG1</text>
<text x="108.3" y="190.3">A</text>
<text x="108.3" y="186.8">F</text>
<text x="21.2" y="194.8">PD5</text>
<text x="108.3" y="193.8">SCK</text>
<text x="307.5" y="197.3">DIG7</text>
<text x="393.9" y="197.3">DIG3</text>
<text x="248.6" y="219.5">SW4</text>
<text x="248.6" y="223">SW5</text>
<text x="248.6" y="226.5">SW</text>
<text x="25.7" y="233">MISO</text>
<text x="84.7" y="233.1">MOSI</text>
<text x="323.1" y="229.1">INT1</text>
<text x="344.5" y="233.6">SDA</text>
<text x="345.2" y="230">SCL</text>
<text x="27.7" y="236.6">SCK</text>
<text x="85" y="236.6">SW4</text>
<text x="343.9" y="237.1">INT0</text>
<text x="22" y="240.2">RESET</text>
<text x="25.5" y="243.7">SCL</text>
<text x="84.9" y="243.7">CLK</text>
<text x="84.9" y="240.2">SW5</text>
<text x="25.4" y="250.8">DB7</text>
<text x="25.5" y="247.2">SDA</text>
<text x="84.9" y="250.2">PD6</text>
<text x="85.1" y="246.7">PD5</text>
<text x="127.7" y="249.4">SW</text>
<text x="25.3" y="257.8">DB5</text>
<text x="25.5" y="254.3">DB6</text>
<text x="84.5" y="257.8">DT</text>
<text x="85.1" y="253.8">PD7</text>
<text x="125.8" y="256.5">CLK</text>
<text x="128.4" y="253">DT</text>
<text x="25.5" y="261.3">DB4</text>
<text x="84.9" y="261.4">SW</text>
<text x="25.3" y="264.9">EN</text>
<text x="25.5" y="268.4">RS</text>
<text x="85.2" y="267.9">INT1</text>
<text x="85.2" y="264.3">INT0</text>
</g>
<g font-size="3.9" fill="#800">
<text x="250.5" y="261.1">TITLE:</text>
<text x="379.1" y="265.8">REV:</text>
<text x="287.4" y="275.3">Company:</text>
<text x="378.7" y="275.9">Sheet: 1/1</text>
<text x="287.4" y="283">Date:</text>
<text x="336.4" y="283.1">Drawn By: Madhav1080</text>
</g>
<g font-size="3.2" fill="#800">
<text x="41.6" y="6.9">1</text>
<text x="110.8" y="6.9">2</text>
<text x="179.9" y="6.9">3</text>
<text x="249.1" y="6.9">4</text>
<text x="318.2" y="6.9">5</text>
<text x="4.1" y="42">A</text>
<text x="405.9" y="42">A</text>
<text x="4.1" y="111.2">B</text>
<text x="405.9" y="111.2">B</text>
<text x="4.1" y="180.3">C</text>
<text x="405.9" y="180.3">C</text>
<text x="4.1" y="249.4">D</text>
<text x="405.9" y="249.4">D</text>
<text x="41.6" y="287.7">1</text>
<text x="110.8" y="287.7">2</text>
<text x="179.9" y="287.7">3</text>
<text x="249.1" y="287.7">4</text>
<text x="318.2" y="287.7">5</text>
</g>
<g font-size="3.2" fill="#000080">
<text x="281.5" y="10.6">DISP5</text>
<text x="368" y="10.6">DISP1</text>
<text x="49.3" y="17.8">FID2</text>
<text x="206.3" y="17.8">FID3</text>
<text x="237.5" y="14.4">0.56&quot; 7 segment display common cathode</text>
<text x="323.9" y="14.4">0.56&quot; 7 segment display common cathode</text>
<text x="49.3" y="20.8">FIDUCIAL1X2.5</text>
<text x="206.3" y="20.8">FIDUCIAL1X2.5</text>
<text x="74.8" y="40.3">10K</text>
<text x="74.8" y="37.2">R4</text>
<text x="122.4" y="40.3">10K</text>
<text x="122.4" y="37.2">R5</text>
<text x="32.5" y="45.6">4.7K</text>
<text x="32.5" y="42.5">R2</text>
<text x="91.3" y="57.9">HDR-M-2.54_1x3</text>
<text x="91.3" y="54.9">J3</text>
<text x="139" y="57.9">HDR-M-2.54_1x3</text>
<text x="139" y="54.9">J4</text>
<text x="183" y="57.9">Berg 2 Pin</text>
<text x="183" y="54.9">JP4</text>
<text x="281.5" y="58.2">DISP6</text>
<text x="368" y="58.2">DISP2</text>
<text x="33" y="63.7">VR1</text>
<text x="237.5" y="62">0.56&quot; 7 segment display common cathode</text>
<text x="323.9" y="62">0.56&quot; 7 segment display common cathode</text>
<text x="32.8" y="66.8">5K</text>
<text x="67.7" y="70.7">100nF</text>
<text x="68.5" y="67.2">C1</text>
<text x="115.3" y="70.7">100nF</text>
<text x="116.1" y="67.2">C2</text>
<text x="110.8" y="100.5">JP5</text>
<text x="110.8" y="103.8">HDR-M-2.54_1x6</text>
<text x="281.5" y="105.8">DISP7</text>
<text x="368" y="105.8">DISP3</text>
<text x="237.5" y="109.6">0.56&quot; 7 segment display common cathode</text>
<text x="323.9" y="109.6">0.56&quot; 7 segment display common cathode</text>
<text x="155.9" y="128.9">LED1</text>
<text x="17.9" y="133">HDR-M-2.54_1x16</text>
<text x="17.9" y="136.1">JP1</text>
<text x="155.9" y="132.1">LED 3MM_</text>
<text x="154.2" y="143">R1</text>
<text x="68.5" y="148.9">MAX7219CWG+T</text>
<text x="68.5" y="145.7">U1</text>
<text x="154.2" y="146.2">330R</text>
<text x="281.5" y="153.4">DISP8</text>
<text x="368" y="153.4">DISP4</text>
<text x="237.5" y="157.2">0.56&quot; 7 segment display common cathode</text>
<text x="323.9" y="157.2">0.56&quot; 7 segment display common cathode</text>
<text x="114.3" y="173">R3</text>
<text x="121.3" y="172.5">9.53K</text>
<text x="153.5" y="190.7">DCU1</text>
<text x="153.5" y="193.8">100nF</text>
<text x="269.2" y="208.9">74LS30</text>
<text x="269.2" y="205.7">U2</text>
<text x="58.2" y="220.5">J1</text>
<text x="373.9" y="220.7">J2</text>
<text x="52.9" y="224">Berg 2X13</text>
<text x="373.9" y="223.7">HDR-M-2.54_2x3</text>
<text x="153.1" y="233">JP6</text>
<text x="153.1" y="236">HDR-M-2.54_1x5</text>
<text x="239.9" y="237.9">100nF</text>
<text x="239.9" y="234.8">DCU2</text>
<text x="342.1" y="244.9">FIDUCIAL1X2.5</text>
<text x="342.1" y="241.8">FID4</text>
<text x="104" y="274.8">FIDUCIAL1X2.5</text>
<text x="104" y="271.8">FID1</text>
</g>
<g font-size="3.2" fill="#00f">
<text x="271.4" y="18">7</text>
<text x="271.4" y="21.6">6</text>
<text x="357.8" y="18">7</text>
<text x="357.8" y="21.6">6</text>
<text x="271.4" y="25.1">4</text>
<text x="271.4" y="28.6">2</text>
<text x="357.8" y="25.1">4</text>
<text x="357.8" y="28.6">2</text>
<text x="271.4" y="32.1">1</text>
<text x="271.4" y="35.7">9</text>
<text x="357.8" y="32.1">1</text>
<text x="357.8" y="35.7">9</text>
<text x="269.4" y="39.2">10</text>
<text x="355.8" y="39.2">10</text>
<text x="271.4" y="42.7">5</text>
<text x="357.8" y="42.7">5</text>
<text x="281.9" y="50.4" transform="rotate(-90 281.9 50.4)">3</text>
<text x="292.5" y="50.4" transform="rotate(-90 292.5 50.4)">8</text>
<text x="368.3" y="50.4" transform="rotate(-90 368.3 50.4)">3</text>
<text x="378.9" y="50.4" transform="rotate(-90 378.9 50.4)">8</text>
<text x="271.4" y="65.7">7</text>
<text x="357.8" y="65.7">7</text>
<text x="271.4" y="69.2">6</text>
<text x="357.8" y="69.2">6</text>
<text x="271.4" y="72.7">4</text>
<text x="271.4" y="76.2">2</text>
<text x="357.8" y="72.7">4</text>
<text x="357.8" y="76.2">2</text>
<text x="271.4" y="79.8">1</text>
<text x="271.4" y="83.3">9</text>
<text x="357.8" y="79.8">1</text>
<text x="357.8" y="83.3">9</text>
<text x="269.4" y="86.8">10</text>
<text x="355.8" y="86.8">10</text>
<text x="271.4" y="90.3">5</text>
<text x="357.8" y="90.3">5</text>
<text x="281.9" y="98" transform="rotate(-90 281.9 98)">3</text>
<text x="292.5" y="98" transform="rotate(-90 292.5 98)">8</text>
<text x="368.3" y="98" transform="rotate(-90 368.3 98)">3</text>
<text x="378.9" y="98" transform="rotate(-90 378.9 98)">8</text>
<text x="271.4" y="113.3">7</text>
<text x="357.8" y="113.3">7</text>
<text x="271.4" y="116.8">6</text>
<text x="357.8" y="116.8">6</text>
<text x="271.4" y="120.3">4</text>
<text x="271.4" y="123.9">2</text>
<text x="357.8" y="120.3">4</text>
<text x="357.8" y="123.9">2</text>
<text x="271.4" y="127.4">1</text>
<text x="271.4" y="130.9">9</text>
<text x="357.8" y="127.4">1</text>
<text x="357.8" y="130.9">9</text>
<text x="269.4" y="134.4">10</text>
<text x="271.4" y="138">5</text>
<text x="355.8" y="134.4">10</text>
<text x="357.8" y="138">5</text>
<text x="281.9" y="145.6" transform="rotate(-90 281.9 145.6)">3</text>
<text x="292.5" y="145.6" transform="rotate(-90 292.5 145.6)">8</text>
<text x="368.3" y="145.6" transform="rotate(-90 368.3 145.6)">3</text>
<text x="378.9" y="145.6" transform="rotate(-90 378.9 145.6)">8</text>
<text x="50.7" y="153.8">1</text>
<text x="54.2" y="155.6">DIN</text>
<text x="77.7" y="155.6">DOUT</text>
<text x="88.4" y="153.8">24</text>
<text x="50.7" y="157.4">2</text>
<text x="50.7" y="160.9">3</text>
<text x="54.2" y="159.1">DIG/0</text>
<text x="76.4" y="159.1">SEG/D</text>
<text x="88.4" y="160.9">22</text>
<text x="88.4" y="157.4">23</text>
<text x="271.4" y="160.9">7</text>
<text x="357.8" y="160.9">7</text>
<text x="50.7" y="168">5</text>
<text x="54.2" y="162.7">DIG/4</text>
<text x="74.5" y="162.7">SEG/DP</text>
<text x="76.8" y="166.2">SEG/E</text>
<text x="88.4" y="168">20</text>
<text x="88.4" y="164.4">21</text>
<text x="271.4" y="164.4">6</text>
<text x="271.4" y="168">4</text>
<text x="357.8" y="164.4">6</text>
<text x="357.8" y="168">4</text>
<text x="50.7" y="171.5">6</text>
<text x="54.2" y="169.7">DIG/6</text>
<text x="54.2" y="173.2">DIG/2</text>
<text x="76.6" y="169.7">SEG/C</text>
<text x="271.4" y="171.5">2</text>
<text x="357.8" y="171.5">2</text>
<text x="50.7" y="175">7</text>
<text x="50.7" y="178.5">8</text>
<text x="54.2" y="176.8">DIG/3</text>
<text x="79.4" y="176.8">ISET</text>
<text x="88.4" y="178.5">17</text>
<text x="88.4" y="175">18</text>
<text x="271.4" y="175">1</text>
<text x="271.4" y="178.5">9</text>
<text x="357.8" y="175">1</text>
<text x="357.8" y="178.5">9</text>
<text x="48.7" y="185.6">10</text>
<text x="54.2" y="180.3">DIG/7</text>
<text x="76.4" y="180.3">SEG/G</text>
<text x="76.6" y="183.8">SEG/B</text>
<text x="88.4" y="185.6">15</text>
<text x="88.4" y="182.1">16</text>
<text x="269.4" y="182.1">10</text>
<text x="271.4" y="185.6">5</text>
<text x="355.8" y="182.1">10</text>
<text x="357.8" y="185.6">5</text>
<text x="48.7" y="189.1">11</text>
<text x="54.2" y="187.4">DIG/5</text>
<text x="54.2" y="190.9">DIG/1</text>
<text x="76.6" y="190.9">SEG/A</text>
<text x="77" y="187.4">SEG/F</text>
<text x="88.4" y="189.1">14</text>
<text x="48.7" y="192.7">12</text>
<text x="54.2" y="194.4">LOAD</text>
<text x="80.7" y="194.4">CLK</text>
<text x="88.4" y="192.7">13</text>
<text x="281.9" y="193.3" transform="rotate(-90 281.9 193.3)">3</text>
<text x="292.5" y="193.3" transform="rotate(-90 292.5 193.3)">8</text>
<text x="368.3" y="193.3" transform="rotate(-90 368.3 193.3)">3</text>
<text x="378.9" y="193.3" transform="rotate(-90 378.9 193.3)">8</text>
<text x="290.7" y="215.9" transform="rotate(-90 290.7 215.9)">13</text>
<text x="273.1" y="217.3">1</text>
<text x="273.1" y="220.9">2</text>
<text x="277.6" y="218.8">A</text>
<text x="273.1" y="224.4">3</text>
<text x="273.1" y="227.9">4</text>
<text x="277.6" y="222.3">B</text>
<text x="277.6" y="225.8">C</text>
<text x="292.1" y="223" transform="rotate(-90 292.1 223)">NC</text>
<text x="307.3" y="227.9">8</text>
<text x="53.6" y="229.2">1</text>
<text x="53.6" y="232.7">3</text>
<text x="64.3" y="229.2">2</text>
<text x="64.3" y="232.7">4</text>
<text x="273.1" y="231.5">5</text>
<text x="277.6" y="229.3">D</text>
<text x="277.6" y="232.9">E</text>
<text x="302.1" y="229.3">Y</text>
<text x="53.6" y="236.2">5</text>
<text x="53.6" y="239.8">7</text>
<text x="64.3" y="236.2">6</text>
<text x="64.3" y="239.8">8</text>
<text x="271.1" y="238.5">11</text>
<text x="273.1" y="235">6</text>
<text x="277.6" y="236.4">F</text>
<text x="277.6" y="239.9">G</text>
<text x="53.6" y="243.3">9</text>
<text x="62.2" y="243.3">10</text>
<text x="271.1" y="242">12</text>
<text x="277.6" y="243.5">H</text>
<text x="285" y="241.7" transform="rotate(-90 285 241.7)">NC</text>
<text x="292.1" y="241.7" transform="rotate(-90 292.1 241.7)">NC</text>
<text x="53.6" y="246.8">11</text>
<text x="53.6" y="250.4">13</text>
<text x="62.2" y="246.8">12</text>
<text x="62.2" y="250.4">14</text>
<text x="283.6" y="246.2" transform="rotate(-90 283.6 246.2)">9</text>
<text x="290.7" y="248.2" transform="rotate(-90 290.7 248.2)">10</text>
<text x="53.6" y="253.9">15</text>
<text x="53.6" y="257.4">17</text>
<text x="62.2" y="253.9">16</text>
<text x="62.2" y="257.4">18</text>
<text x="53.6" y="260.9">19</text>
<text x="62.2" y="260.9">20</text>
<text x="53.6" y="264.5">21</text>
<text x="53.6" y="268">23</text>
<text x="62.2" y="264.5">22</text>
<text x="62.2" y="268">24</text>
<text x="53.6" y="271.5">25</text>
<text x="62.2" y="271.5">26</text>
</g>
<g font-size="3.2" fill="#fff">
<text x="276.2" y="19.3">a</text>
<text x="276.2" y="22.7">b</text>
<text x="362.7" y="19.3">a</text>
<text x="362.7" y="22.7">b</text>
<text x="276.2" y="26.3">c</text>
<text x="362.7" y="26.3">c</text>
<text x="276.2" y="30">d</text>
<text x="276.2" y="33.3">e</text>
<text x="362.7" y="30">d</text>
<text x="362.7" y="33.3">e</text>
<text x="276.2" y="37.2">f</text>
<text x="276.2" y="40.4">g</text>
<text x="362.7" y="37.2">f</text>
<text x="362.7" y="40.4">g</text>
<text x="275.9" y="44.3">DP</text>
<text x="281.2" y="45.7">K</text>
<text x="291.7" y="45.7">K</text>
<text x="362.3" y="44.3">DP</text>
<text x="367.6" y="45.7">K</text>
<text x="378.2" y="45.7">K</text>
<text x="276.2" y="66.9">a</text>
<text x="276.2" y="70.4">b</text>
<text x="362.7" y="66.9">a</text>
<text x="362.7" y="70.4">b</text>
<text x="276.2" y="73.9">c</text>
<text x="276.2" y="77.6">d</text>
<text x="362.7" y="73.9">c</text>
<text x="362.7" y="77.6">d</text>
<text x="276.2" y="80.9">e</text>
<text x="362.7" y="80.9">e</text>
<text x="276.2" y="84.8">f</text>
<text x="276.2" y="88">g</text>
<text x="362.7" y="84.8">f</text>
<text x="362.7" y="88">g</text>
<text x="275.9" y="91.9">DP</text>
<text x="281.2" y="93.3">K</text>
<text x="291.7" y="93.3">K</text>
<text x="362.3" y="91.9">DP</text>
<text x="367.6" y="93.3">K</text>
<text x="378.2" y="93.3">K</text>
<text x="276.2" y="114.5">a</text>
<text x="276.2" y="118">b</text>
<text x="362.7" y="114.5">a</text>
<text x="362.7" y="118">b</text>
<text x="276.2" y="121.5">c</text>
<text x="276.2" y="125.3">d</text>
<text x="362.7" y="121.5">c</text>
<text x="362.7" y="125.3">d</text>
<text x="276.2" y="128.6">e</text>
<text x="362.7" y="128.6">e</text>
<text x="276.2" y="132.4">f</text>
<text x="276.2" y="135.6">g</text>
<text x="362.7" y="132.4">f</text>
<text x="362.7" y="135.6">g</text>
<text x="275.9" y="139.5">DP</text>
<text x="281.2" y="140.9">K</text>
<text x="291.7" y="141">K</text>
<text x="362.3" y="139.5">DP</text>
<text x="367.6" y="140.9">K</text>
<text x="378.2" y="141">K</text>
<text x="276.2" y="162.1">a</text>
<text x="276.2" y="165.6">b</text>
<text x="362.7" y="162.1">a</text>
<text x="362.7" y="165.6">b</text>
<text x="276.2" y="169.1">c</text>
<text x="276.2" y="172.9">d</text>
<text x="362.7" y="169.1">c</text>
<text x="362.7" y="172.9">d</text>
<text x="276.2" y="176.2">e</text>
<text x="362.7" y="176.2">e</text>
<text x="276.2" y="180.1">f</text>
<text x="276.2" y="183.3">g</text>
<text x="362.7" y="180.1">f</text>
<text x="362.7" y="183.3">g</text>
<text x="275.9" y="187.1">DP</text>
<text x="281.2" y="188.5">K</text>
<text x="291.7" y="188.6">K</text>
<text x="362.3" y="187.1">DP</text>
<text x="367.6" y="188.5">K</text>
<text x="378.2" y="188.6">K</text>
</g>
<g font-size="3.2">
<text x="93.5" y="63.5">1</text>
<text x="141.1" y="63.5">1</text>
<text x="184.1" y="63.5">1</text>
<text x="93.5" y="70.6">3</text>
<text x="93.5" y="67.1">2</text>
<text x="141.1" y="70.6">3</text>
<text x="141.1" y="67.1">2</text>
<text x="184.1" y="67.1">2</text>
<text x="17.8" y="74.5">1</text>
<text x="17.8" y="78">2</text>
<text x="17.8" y="81.5">3</text>
<text x="17.8" y="85.1">4</text>
<text x="17.8" y="88.6">5</text>
<text x="17.8" y="92.1">6</text>
<text x="17.8" y="95.6">7</text>
<text x="17.8" y="99.2">8</text>
<text x="15.8" y="106.2">10</text>
<text x="17.8" y="102.7">9</text>
<text x="15.8" y="109.7">11</text>
<text x="15.8" y="113.3">12</text>
<text x="112.9" y="109.4">1</text>
<text x="112.9" y="112.9">2</text>
<text x="15.8" y="116.8">13</text>
<text x="112.9" y="116.5">3</text>
<text x="112.9" y="120">4</text>
<text x="15.7" y="124.2">15</text>
<text x="15.8" y="120.3">14</text>
<text x="112.9" y="123.5">5</text>
<text x="15.7" y="127.7">16</text>
<text x="112.9" y="127">6</text>
<text x="50.7" y="164.4">4</text>
<text x="54.2" y="166.2">GND</text>
<text x="50.7" y="182.1">9</text>
<text x="54.2" y="183.8">GND</text>
<text x="370.4" y="229.3">1</text>
<text x="370.4" y="232.9">3</text>
<text x="379" y="229.3">2</text>
<text x="379" y="232.9">4</text>
<text x="370.4" y="236.4">5</text>
<text x="379" y="236.4">6</text>
<text x="154.8" y="242">1</text>
<text x="154.8" y="245.6">2</text>
<text x="154.8" y="249.1">3</text>
<text x="287.2" y="246.5" transform="rotate(-90 287.2 246.5)">7</text>
<text x="154.8" y="252.6">4</text>
<text x="154.8" y="256.2">5</text>
</g>
<g font-size="3.2" fill="#f00">
<text x="82.1" y="173.2">V+</text>
<text x="88.4" y="171.5">19</text>
<text x="287.2" y="212.1" transform="rotate(-90 287.2 212.1)">14</text>
</g>
</svg>
